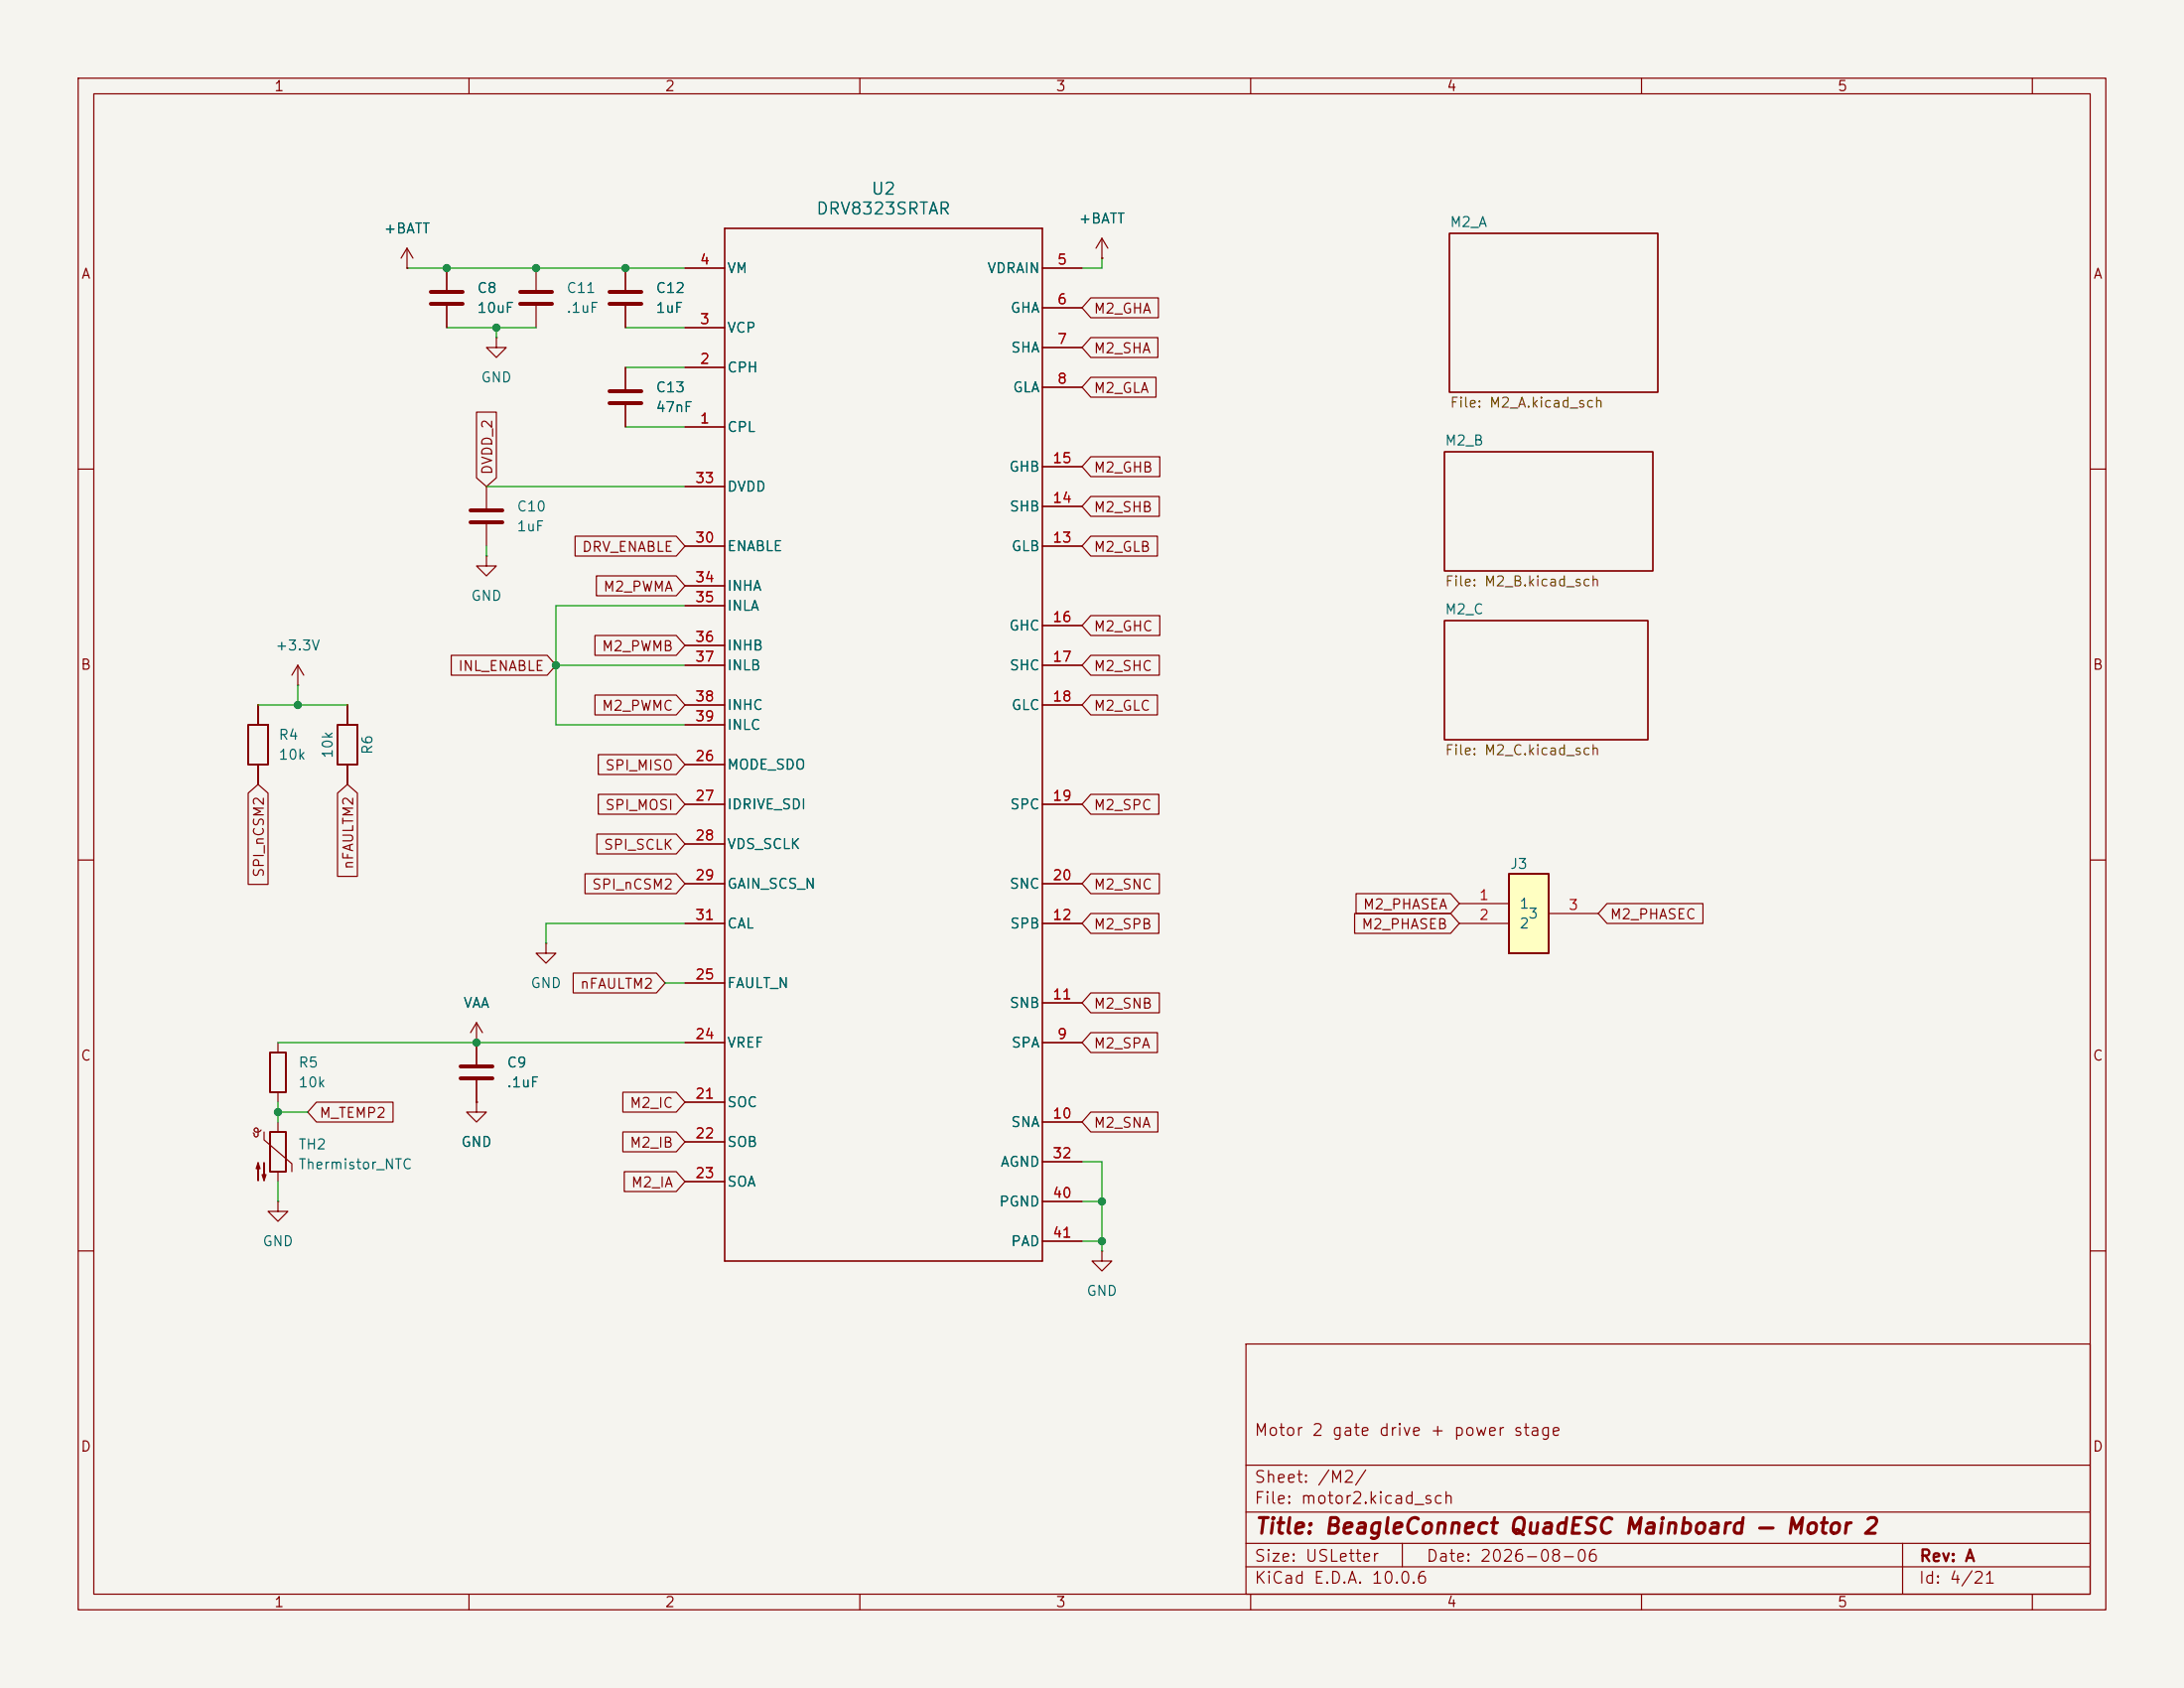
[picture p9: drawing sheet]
<svg xmlns="http://www.w3.org/2000/svg" width="279mm" height="216mm" viewBox="0 0 279 216" stroke-linecap="round" stroke-linejoin="round" font-family="sans-serif">
<path d="M0 0h279.4v215.9h-279.4z" fill="#f5f4ef" stroke="#f5f4ef" stroke-width=".13"/>
<g fill="none" stroke="#840000" stroke-width=".15">
<path d="M10 10h259.4v195.9h-259.4zM12 12h255.4v191.9h-255.4zM60 10v2M110 10v2M160 10v2M210 10v2M260 10v2M52.1 34.3h.1M52.1 31.8l-.8 1.2M52.1 31.8l.7 1.2M52.1 31.8v2.5M57.1 34.3v2.8"/>
<path d="M57.1 39.1v2.8M68.6 34.3v2.8M68.6 39.1v2.8M80 34.3v2.8M80 39.1v2.8M87.6 34.3h5.1M133.3 34.3h5.1M133.3 39.4h5.1M141 33h.1M141 30.5l-.8 1.3M141 30.5l.7 1.3M141 30.5v2.5"/>
<path d="M185.4 29.8h26.7v20.4h-26.7zM63.5 43.2v1.3h1.3l-1.3 1.2-1.3-1.2h1.3M63.5 43.2h.1M80 47v2.8M80 51.8v2.8M87.6 54.6h5.1M87.6 47h5.1M87.6 41.9h5.1M133.3 44.5h5.1M133.3 49.5h5.1M133.3 59.7h5.1M184.8 57.8h26.7v15.2h-26.7z"/>
<path d="M10 60h2M62.2 71.1v1.3h1.3l-1.3 1.3-1.2-1.3h1.2M62.2 71.1h.1M62.2 62.2v2.8M62.2 67.1v2.8M87.6 69.9h5.1M87.6 62.2h5.1M87.6 74.9h5.1M87.6 77.5h5.1M133.3 69.9h5.1M133.3 64.8h5.1M184.8 79.4h26v15.2h-26z"/>
<path d="M267.4 60h2M33 90.2h.1M38.1 87.6h.1M38.1 85.1l-.8 1.3M38.1 85.1l.8 1.3M38.1 85.1v2.5M44.4 90.2h.1M87.6 85.1h5.1M87.6 90.2h5.1M87.6 97.8h5.1M87.6 82.6h5.1M87.6 92.7h5.1"/>
<path d="M133.3 80h5.1M133.3 85.1h5.1M133.3 90.2h5.1M10 110h2M33 100.3h.1M44.4 100.3h.1M87.6 118.1h5.1M87.6 102.9h5.1M87.6 113h5.1M87.6 108h5.1M133.3 118.1h5.1M133.3 102.9h5.1"/>
<path d="M133.3 113h5.1M267.4 110h2M61 133.4h.1M61 130.8l-.8 1.3M61 130.8l.7 1.3M61 130.8v5.3M61 138.2v2.8M69.8 120.7v1.2h1.3l-1.3 1.3-1.2-1.3h1.2M69.8 120.7h.1M87.6 133.4h5.1M87.6 125.7h5.1M133.3 133.4h5.1"/>
<path d="M133.3 128.3h5.1M33.4 144.5a.45 .45 0 0 1-.5 .4 .45 .45 0 0 1-.4-.4l.2-.2 .3 .1v.9l-.2 .1h-.2l-.1-.4-.1-.1M33.8 144.8v1l3.5 3v1.1M35.6 153.7v1.2h1.2l-1.2 1.3-1.3-1.3h1.3M35.6 153.7h.1M35.6 143.5v1.3M35.6 149.9v1.2M61 141v1.2h1.2l-1.2 1.3-1.3-1.3h1.3M61 141h.1M87.6 141h5.1M87.6 146.1h5.1M87.6 151.1h5.1"/>
<path d="M133.3 143.5h5.1M133.3 148.6h5.1M133.3 153.7h5.1M133.3 158.8h5.1M10 160h2M141 160v1.3h1.2l-1.2 1.3-1.3-1.3h1.3M141 160h.1M159.4 171.9h108v32h-108zM267.4 160h2M159.4 197.4h108M159.4 193.4h108M159.4 187.4h108"/>
<path d="M179.4 197.4v3M243.4 197.4v6.5M60 203.9v2M110 203.9v2M159.4 200.4h108M160 203.9v2M210 203.9v2M260 203.9v2"/>
</g>
<path d="M31.7 92.7h2.6v5.1h-2.6zM33 90.2v2.5M33 97.8v2.5M43.2 92.7h2.5v5.1h-2.5zM44.4 90.2v2.5M44.4 97.8v2.5M34.5 144.8h2.1v5.1h-2.1z" fill="none" stroke="#840000" stroke-width=".25"/>
<g fill="#840000" stroke="#840000" stroke-width=".15">
<path d="M33 148.7l.3 .8h-.5l.2-.8v2.3z"/>
<path d="M33.8 148.7v2.3l-.3-.8h.5l-.2 .8z"/>
</g>
<path d="M55.1 37.3h4.1M55.1 38.9h4.1M66.5 37.3h4.1M66.5 38.9h4.1M78 37.3h4M78 38.9h4M78 50h4M78 51.6h4M60.2 65.3h4.1M60.2 66.8h4.1M58.9 136.4h4.1M58.9 137.9h4.1" fill="none" stroke="#840000" stroke-width=".51"/>
<path d="M92.7 29.2h40.6v132.1h-40.6z" fill="none" stroke="#840000" stroke-width=".2"/>
<path d="M193 111.8h5.1v10.1h-5.1z" fill="#ffffc2"/>
<path d="M193 111.8h5.1v10.1h-5.1zM34.5 134.6h2.1v5.1h-2.1z" fill="none" stroke="#840000" stroke-width=".25"/>
<g fill="none" stroke="#840000" stroke-width=".15">
<path d="M52.1 34.3h.1M57.1 34.3v2.8M57.1 39.1v2.8M80 34.3v2.8M80 39.1v2.8M87.6 34.3h5.1M133.3 34.3h5.1M133.3 39.4h5.1M139.5 38.1h8.7v2.5h-8.7l-1.1-1.2zM141 33h.1M61 52.7h2.5v8.4l-1.3 1.1-1.2-1.1zM80 47v2.8"/>
<path d="M80 51.8v2.8M87.6 54.6h5.1M87.6 47h5.1M87.6 41.9h5.1M133.3 44.5h5.1M133.3 49.5h5.1M133.3 59.7h5.1M139.5 58.4h8.9v2.6h-8.9l-1.1-1.3zM139.5 43.2h8.6v2.5h-8.6l-1.1-1.2zM139.5 48.3h8.4v2.5h-8.4l-1.1-1.3zM73.6 68.6h12.9l1.1 1.3-1.1 1.2h-12.9zM76.3 73.7h10.2l1.1 1.2-1.1 1.3h-10.2z"/>
<path d="M87.6 69.9h5.1M87.6 62.2h5.1M87.6 74.9h5.1M87.6 77.5h5.1M133.3 69.9h5.1M133.3 64.8h5.1M139.5 63.5h8.8v2.5h-8.8l-1.1-1.2zM139.5 68.6h8.6v2.5h-8.6l-1.1-1.2zM139.5 78.7h8.9v2.6h-8.9l-1.1-1.3zM57.7 83.8h12.3l1.1 1.3-1.1 1.3h-12.3zM76.1 88.9h10.4l1.1 1.3-1.1 1.2h-10.4zM76.1 81.3h10.4l1.1 1.3-1.1 1.2h-10.4z"/>
<path d="M76.5 96.5h10l1.1 1.3-1.1 1.3h-10zM87.6 85.1h5.1M87.6 90.2h5.1M87.6 97.8h5.1M87.6 82.6h5.1M87.6 92.7h5.1M133.3 80h5.1M133.3 85.1h5.1M133.3 90.2h5.1M139.5 88.9h8.6v2.5h-8.6l-1.1-1.2zM139.5 83.8h8.8v2.6h-8.8l-1.1-1.3zM31.7 101.4l1.3-1.1 1.3 1.1v11.7h-2.6z"/>
<path d="M43.2 101.4l1.2-1.1 1.3 1.1v10.7h-2.5zM74.8 111.8h11.7l1.1 1.2-1.1 1.3h-11.7zM76.4 106.7h10.1l1.1 1.3-1.1 1.2h-10.1zM76.5 101.6h10l1.1 1.3-1.1 1.2h-10zM87.6 118.1h5.1M87.6 102.9h5.1M87.6 113h5.1M87.6 108h5.1M133.3 118.1h5.1M133.3 102.9h5.1M133.3 113h5.1M139.5 116.8h8.8v2.6h-8.8l-1.1-1.3z"/>
<path d="M139.5 111.8h8.8v2.5h-8.8l-1.1-1.3zM139.5 101.6h8.8v2.5h-8.8l-1.1-1.2zM173.3 116.8h12.3l1.1 1.3-1.1 1.3h-12.3zM173.5 114.3h12.1l1.1 1.3-1.1 1.2h-12.1zM186.7 115.6h6.3M186.7 118.1h6.3M198.1 116.8h6.4M205.6 115.6h12.3v2.5h-12.3l-1.1-1.3zM35.6 133.4v1.2M35.6 139.7v1.3M61 133.4h.1M61 133.4v2.7"/>
<path d="M61 138.2v2.8M73.3 124.5h10.7l1.1 1.2-1.1 1.3h-10.7zM79.7 139.7h6.8l1.1 1.3-1.1 1.2h-6.8zM87.6 133.4h5.1M87.6 125.7h5.1M133.3 133.4h5.1M133.3 128.3h5.1M139.5 127h8.8v2.5h-8.8l-1.1-1.2zM139.5 132.1h8.6v2.5h-8.6l-1.1-1.2zM40.5 141h9.8v2.5h-9.8l-1.1-1.3zM61 141h.1M79.7 144.8h6.8l1.1 1.3-1.1 1.2h-6.8z"/>
<path d="M79.9 149.9h6.6l1.1 1.2-1.1 1.3h-6.6zM87.6 141h5.1M87.6 146.1h5.1M87.6 151.1h5.1M133.3 143.5h5.1M133.3 148.6h5.1M133.3 153.7h5.1M133.3 158.8h5.1M139.5 142.2h8.6v2.6h-8.6l-1.1-1.3z"/>
</g>
<g fill="none" stroke="#009600" stroke-width=".15">
<path d="M52.1 34.3h35.5M141 33v1.3h-2.6M57.1 41.9h11.5M63.5 41.9v1.3M80 41.9h7.6M80 47h7.6M80 54.6h7.6M62.2 69.9v1.2M62.2 62.2h25.4M87.6 77.5h-16.5v15.2h16.5M33 90.2h11.4M38.1 87.6v2.6"/>
<path d="M71.1 85.1h16.5M87.6 118.1h-17.8v2.6M35.6 133.4h52M85.1 125.7h2.5M35.6 141v2.5M35.6 151.1v2.6M35.6 142.2h3.8M138.4 153.7h2.6M138.4 148.6h2.6v11.4M138.4 158.8h2.6"/>
</g>
<g fill="#009600" stroke="#009600" stroke-width=".13">
<circle cx="35.6" cy="142.2" r=".46"/>
<circle cx="71.1" cy="85.1" r=".46"/>
<circle cx="38.1" cy="90.2" r=".46"/>
<circle cx="61" cy="133.4" r=".46"/>
<circle cx="57.1" cy="34.3" r=".46"/>
<circle cx="80" cy="34.3" r=".46"/>
<circle cx="68.6" cy="34.3" r=".46"/>
<circle cx="63.5" cy="41.9" r=".46"/>
<circle cx="141" cy="153.7" r=".46"/>
<circle cx="141" cy="158.8" r=".46"/>
</g>
<text font-size="2" fill="#840000" x="160.4" y="196.7">Title: BeagleConnect QuadESC Mainboard — Motor 2</text>
<g font-size="1.5" fill="#006464">
<text x="104.3" y="27.8">DRV8323SRTAR</text>
<text x="111.4" y="25.3">U2</text>
</g>
<g font-size="1.5" fill="#840000">
<text x="160.4" y="184">Motor 2 gate drive + power stage</text>
<text x="160.4" y="190">Sheet: /M2/</text>
<text x="160.4" y="192.7">File: motor2.kicad_sch</text>
<text x="160.4" y="202.9">KiCad E.D.A. 10.0.6</text>
<text x="160.4" y="200.1">Size: USLetter</text>
<text x="182.4" y="200.1">Date: 2026-08-06</text>
<text x="245.4" y="202.9">Id: 4/21</text>
<text x="245.4" y="200.1">Rev: A</text>
</g>
<g font-size="1.3" fill="#840000">
<text x="35" y="12">1</text>
<text x="85" y="12">2</text>
<text x="135" y="12">3</text>
<text x="185" y="12">4</text>
<text x="235" y="12">5</text>
<text x="10.3" y="36">A</text>
<text x="267.7" y="36">A</text>
<text x="139.8" y="40.4">M2_GHA</text>
<text x="139.8" y="45.5">M2_SHA</text>
<text x="139.8" y="50.6">M2_GLA</text>
<text x="63.3" y="60.8" transform="rotate(-90 63.3 60.8)">DVDD_2</text>
<text x="139.8" y="60.7">M2_GHB</text>
<text x="139.8" y="65.8">M2_SHB</text>
<text x="74.4" y="70.9">DRV_ENABLE</text>
<text x="139.8" y="70.9">M2_GLB</text>
<text x="77.1" y="76">M2_PWMA</text>
<text x="76.9" y="83.6">M2_PWMB</text>
<text x="139.8" y="81.1">M2_GHC</text>
<text x="10.2" y="86">B</text>
<text x="58.5" y="86.1">INL_ENABLE</text>
<text x="139.8" y="86.1">M2_SHC</text>
<text x="267.6" y="86">B</text>
<text x="76.9" y="91.2">M2_PWMC</text>
<text x="139.8" y="91.2">M2_GLC</text>
<text x="77.3" y="98.8">SPI_MISO</text>
<text x="77.3" y="103.9">SPI_MOSI</text>
<text x="139.8" y="103.9">M2_SPC</text>
<text x="34.1" y="112.3" transform="rotate(-90 34.1 112.3)">SPI_nCSM2</text>
<text x="45.5" y="111.3" transform="rotate(-90 45.5 111.3)">nFAULTM2</text>
<text x="77.1" y="109">SPI_SCLK</text>
<text x="75.6" y="114.1">SPI_nCSM2</text>
<text x="139.8" y="119.2">M2_SPB</text>
<text x="139.8" y="114.1">M2_SNC</text>
<text x="174.1" y="119.2">M2_PHASEB</text>
<text x="174.3" y="116.6">M2_PHASEA</text>
<text x="205.9" y="117.9">M2_PHASEC</text>
<text x="74.1" y="126.8">nFAULTM2</text>
<text x="139.8" y="129.3">M2_SNB</text>
<text x="10.2" y="136">C</text>
<text x="139.8" y="134.4">M2_SPA</text>
<text x="267.6" y="136">C</text>
<text x="40.8" y="143.3">M_TEMP2</text>
<text x="80.5" y="142">M2_IC</text>
<text x="80.5" y="147.1">M2_IB</text>
<text x="139.8" y="144.6">M2_SNA</text>
<text x="80.7" y="152.2">M2_IA</text>
<text x="10.2" y="186">D</text>
<text x="267.6" y="186">D</text>
<text x="35" y="205.9">1</text>
<text x="85" y="205.9">2</text>
<text x="135" y="205.9">3</text>
<text x="185" y="205.9">4</text>
<text x="235" y="205.9">5</text>
</g>
<g font-size="1.3" fill="#006464">
<text x="137.9" y="28.9">+BATT</text>
<text x="185.4" y="29.4">M2_A</text>
<text x="49" y="30.2">+BATT</text>
<text x="92.9" y="35.3">VM</text>
<text x="126.2" y="35.3">VDRAIN</text>
<text x="60.9" y="37.8">C8</text>
<text x="60.9" y="40.3">10uF</text>
<text x="72.4" y="37.8">C11</text>
<text x="72.4" y="40.3">.1uF</text>
<text x="83.8" y="37.8">C12</text>
<text x="83.8" y="40.3">1uF</text>
<text x="129.2" y="40.3">GHA</text>
<text x="92.9" y="48">CPH</text>
<text x="92.9" y="42.9">VCP</text>
<text x="129.2" y="45.4">SHA</text>
<text x="61.4" y="49.2">GND</text>
<text x="83.8" y="50.5">C13</text>
<text x="83.8" y="53">47nF</text>
<text x="129.5" y="50.5">GLA</text>
<text x="92.9" y="55.6">CPL</text>
<text x="184.8" y="57.3">M2_B</text>
<text x="66" y="65.7">C10</text>
<text x="92.9" y="63.2">DVDD</text>
<text x="129" y="60.7">GHB</text>
<text x="129.1" y="65.7">SHB</text>
<text x="66" y="68.3">1uF</text>
<text x="92.9" y="70.8">ENABLE</text>
<text x="129.3" y="70.8">GLB</text>
<text x="60.2" y="77.2">GND</text>
<text x="92.9" y="75.9">INHA</text>
<text x="35.1" y="83.5">+3.3V</text>
<text x="92.9" y="78.4">INLA</text>
<text x="92.9" y="83.5">INHB</text>
<text x="129" y="81">GHC</text>
<text x="184.8" y="78.9">M2_C</text>
<text x="92.9" y="86.1">INLB</text>
<text x="129.1" y="86.1">SHC</text>
<text x="35.5" y="94.9">R4</text>
<text x="92.9" y="91.1">INHC</text>
<text x="92.9" y="93.7">INLC</text>
<text x="129.3" y="91.1">GLC</text>
<text x="35.5" y="97.5">10k</text>
<text x="42.9" y="97.1" transform="rotate(-90 42.9 97.1)">10k</text>
<text x="48" y="96.6" transform="rotate(-90 48 96.6)">R6</text>
<text x="92.9" y="98.8">MODE_SDO</text>
<text x="92.9" y="103.8">IDRIVE_SDI</text>
<text x="129.1" y="103.8">SPC</text>
<text x="92.9" y="108.9">VDS_SCLK</text>
<text x="92.9" y="114">GAIN_SCS_N</text>
<text x="129.1" y="114">SNC</text>
<text x="193.1" y="111.5">J3</text>
<text x="92.9" y="119.1">CAL</text>
<text x="129.1" y="119.1">SPB</text>
<text x="194.3" y="116.5">1</text>
<text x="194.3" y="119.1">2</text>
<text x="195.4" y="117.8">3</text>
<text x="59.2" y="129.2">VAA</text>
<text x="67.8" y="126.7">GND</text>
<text x="92.9" y="126.7">FAULT_N</text>
<text x="129.1" y="129.2">SNB</text>
<text x="38.1" y="136.9">R5</text>
<text x="64.8" y="136.9">C9</text>
<text x="92.9" y="134.3">VREF</text>
<text x="129.3" y="134.3">SPA</text>
<text x="38.1" y="139.4">10k</text>
<text x="64.8" y="139.4">.1uF</text>
<text x="92.9" y="141.9">SOC</text>
<text x="38.1" y="147.3">TH2</text>
<text x="38.1" y="149.9">Thermistor_NTC</text>
<text x="58.9" y="147">GND</text>
<text x="92.9" y="147">SOB</text>
<text x="127.9" y="149.6">AGND</text>
<text x="129.2" y="144.5">SNA</text>
<text x="92.9" y="152.1">SOA</text>
<text x="127.7" y="154.6">PGND</text>
<text x="33.5" y="159.7">GND</text>
<text x="129.2" y="159.7">PAD</text>
<text x="138.9" y="166.1">GND</text>
</g>
<g font-size="1.3" fill="#a90000">
<text x="89.4" y="34.2">4</text>
<text x="135.2" y="34.2">5</text>
<text x="89.4" y="41.8">3</text>
<text x="135.2" y="39.2">6</text>
<text x="89.4" y="46.9">2</text>
<text x="135.2" y="44.3">7</text>
<text x="135.2" y="49.4">8</text>
<text x="89.4" y="54.5">1</text>
<text x="134.6" y="59.6">15</text>
<text x="88.8" y="62.1">33</text>
<text x="134.6" y="64.6">14</text>
<text x="88.8" y="69.7">30</text>
<text x="134.6" y="69.7">13</text>
<text x="88.8" y="74.8">34</text>
<text x="88.8" y="77.3">35</text>
<text x="88.8" y="82.4">36</text>
<text x="134.6" y="79.9">16</text>
<text x="88.8" y="85">37</text>
<text x="134.6" y="85">17</text>
<text x="88.8" y="90">38</text>
<text x="88.8" y="92.6">39</text>
<text x="134.6" y="90">18</text>
<text x="88.8" y="97.7">26</text>
<text x="88.8" y="102.7">27</text>
<text x="88.8" y="107.8">28</text>
<text x="134.6" y="102.7">19</text>
<text x="88.8" y="112.9">29</text>
<text x="134.6" y="112.9">20</text>
<text x="88.8" y="118">31</text>
<text x="134.6" y="118">12</text>
<text x="189.1" y="115.4">1</text>
<text x="189.1" y="118">2</text>
<text x="200.6" y="116.7">3</text>
<text x="88.8" y="125.6">25</text>
<text x="134.6" y="128.1">11</text>
<text x="88.8" y="133.2">24</text>
<text x="135.2" y="133.2">9</text>
<text x="88.8" y="140.8">21</text>
<text x="134.6" y="143.4">10</text>
<text x="88.8" y="145.9">22</text>
<text x="134.6" y="148.5">32</text>
<text x="88.8" y="151">23</text>
<text x="134.6" y="153.5">40</text>
<text x="134.6" y="158.6">41</text>
</g>
<g font-size="1.3" fill="#725600">
<text x="185.4" y="52.5">File: M2_A.kicad_sch</text>
<text x="184.8" y="75.3">File: M2_B.kicad_sch</text>
<text x="184.8" y="96.9">File: M2_C.kicad_sch</text>
</g>
</svg>
